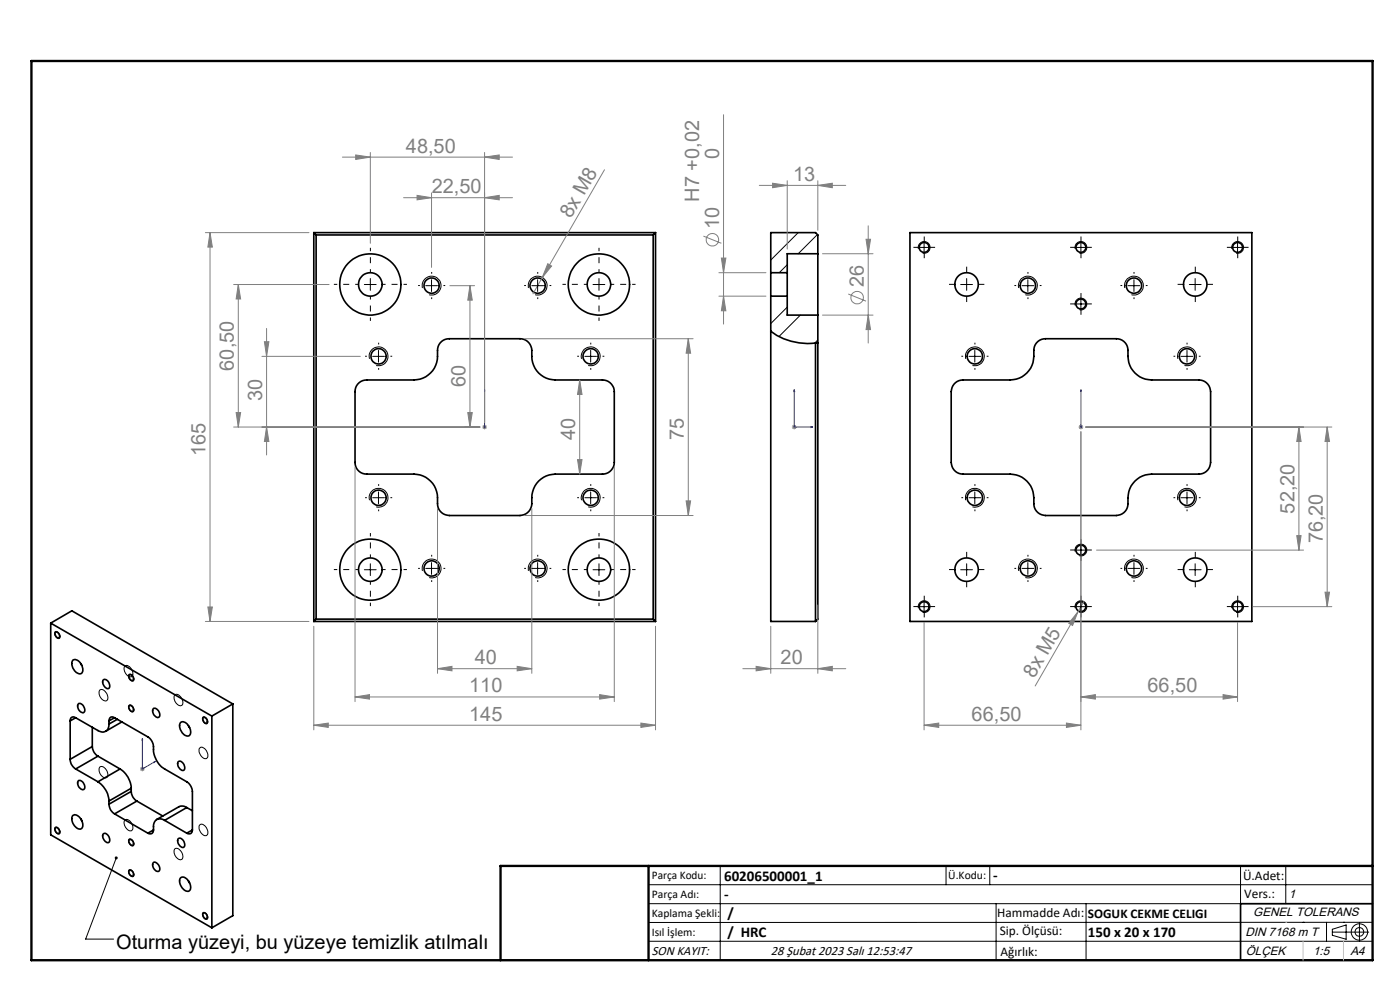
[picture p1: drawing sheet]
<svg xmlns="http://www.w3.org/2000/svg" width="297mm" height="210mm" viewBox="0 0 297 210" stroke-linecap="round" stroke-linejoin="round" font-family="sans-serif">
<g fill="none" stroke="#000" stroke-width=".35">
<path d="M66.6 49.3v82.5M66.6 49.3l.5 .5M66.6 49.3h72.5M67.1 49.8v81.5M67.1 49.8h71.5M138.6 49.8v81.5M139.1 49.3l-.5 .5M139.1 49.3v82.5M163.5 57.8v5M163.5 57.8h3.5M167 57.8v5M173.5 53.8v13"/>
<path d="M173.5 53.8v-4l-.5-.5h-9.5v8.5M173.5 53.8h-6.5v4M193 49.3h72.6v82.5h-72.6zM163.5 70.3a13.2 13.2 0 0 0 9.5 2.5M163.5 62.8v69h9.5M163.5 62.8h3.5M167 62.8v4h6.5M173 72.8v59M173.5 66.8v64.5l-.5 .5M173.5 72.7l-.5 .1M76.2 81.2l.7-.5 .9-.1h10a5.2 5.2 0 0 0 5-6.3 2.45 2.45 0 0 1 2.5-2.4h15a2.5 2.5 0 0 1 2.5 2.4 5.2 5.2 0 0 0 5 6.3h10a2.5 2.5 0 0 1 2.5 2.5v15a2.51 2.51 0 0 1-2.5 2.5h-10a5 5 0 0 0-5 5 3.2 3.2 0 0 1-1.3 3.4l-1.2 .4h-15a2.51 2.51 0 0 1-2.5-2.6 5.2 5.2 0 0 0-5-6.2h-10a2.45 2.45 0 0 1-2.5-2.5v-15l.3-1.3zM202.7 81.2l.7-.5 .9-.1h10a5.2 5.2 0 0 0 5-6.3 2.44 2.44 0 0 1 2.5-2.4h15a2.44 2.44 0 0 1 2.5 2.4 5.3 5.3 0 0 0 5 6.3h10a2.5 2.5 0 0 1 2.5 2.5v15a2.51 2.51 0 0 1-2.5 2.5h-10a5.2 5.2 0 0 0-5 6.2 2.5 2.5 0 0 1-2.5 2.6h-15a2.51 2.51 0 0 1-2.5-2.6 5.3 5.3 0 0 0-5-6.2h-10a2.5 2.5 0 0 1-2.5-2.5v-15l.3-1.3z"/>
<path d="M10.8 132.2l34.1 19.7M10.8 132.2v44.9l34.1 19.7M10.8 132.2l4.4-2.6 34.2 19.7M11.7 134.2a.71 .71 0 0 1 .8 .1 .71 .71 0 0 1 .1 .8 .61 .61 0 0 1-.7 .1 .61 .61 0 0 1-.2-.7zM66.6 131.8h72.5M67.1 131.3h71.5M67.1 131.3l-.5 .5M138.6 131.3l.5 .5M14.9 152.9v8.2M15.5 140a1.78 1.78 0 0 1 2.1 1.8 .81 .81 0 0 1-.4 1.1 .81 .81 0 0 1-1-.2 2.12 2.12 0 0 1-.7-2.7zM16.1 152.3a.7 .7 0 0 0-.9-.1 .7 .7 0 0 0-.3 .7M16.1 152.3l4.7 2.7a1.43 1.43 0 0 0 1.6 .1 1.43 1.43 0 0 0 .7-1.5"/>
<path d="M16.1 152.3l-1.2 .6M16.6 149.3a1.2 1.2 0 0 1 1.4 1.6 .6 .6 0 0 1-.6 .3 .6 .6 0 0 1-.5-.4 1.19 1.19 0 0 1-.3-1.5zM17.1 140.7l.3 .4M19.6 158.4a2.53 2.53 0 0 0 1.2 2M19.6 158.4l-4.7 2.7M19.6 154.3v4.1M21.9 144.2a1.14 1.14 0 0 1 1.2 .6 1.14 1.14 0 0 1-.1 1.3 1.35 1.35 0 0 1-1.1-1.9zM23.1 152.9v.7M24.3 152.3l7.1 4a2.96 2.96 0 0 1 1.2 3.1 5.2 5.2 0 0 0 2.3 3.7l4.7 2.7a2.65 2.65 0 0 1 1.2 2.1v8.2M24.3 152.3a.72 .72 0 0 0-.8-.2 .72 .72 0 0 0-.4 .8M24.3 152.3l-1.2 .6M24.9 152.6l-1.8 1"/>
<path d="M25.9 153.1l-3.5 2M27.4 149.8a.68 .68 0 0 1 .8 .3 .68 .68 0 0 1-.1 .8 .91 .91 0 0 1-.7-1.1zM27.4 143.1a.74 .74 0 0 1 .8 .4 .74 .74 0 0 1-.1 .9 .88 .88 0 0 1-.7-1.3zM32.5 150.3a1.21 1.21 0 0 1 1.2 .6 1.21 1.21 0 0 1 0 1.2 1.27 1.27 0 0 1-1.2-1.8zM38.2 153.3a1.2 1.2 0 0 1 1.8 .7 1.45 1.45 0 0 1 0 2.1 2.05 2.05 0 0 1-1.8-2.6zM40 153.9l.2 .4M43.1 152.3a.71 .71 0 0 1 .8 .2 .71 .71 0 0 1 .1 .7 .6 .6 0 0 1-.7 .1 .6 .6 0 0 1-.3-.7zM44.9 151.9v44.9M49.4 149.3l-4.5 2.6M49.4 149.3v44.9l-4.5 2.6M11.7 175.7a.69 .69 0 0 1 .8 .1 .69 .69 0 0 1 .1 .8 .46 .46 0 0 1-.5 .2 .46 .46 0 0 1-.3-.5zM14.9 161.1a2.37 2.37 0 0 0 1.2 2"/>
<path d="M15.5 173a1.55 1.55 0 0 1 1.9 1.3 .95 .95 0 0 1 .2 .9 .95 .95 0 0 1-.8 .7 2.11 2.11 0 0 1-1.3-2.9zM16.1 163.1l4.7 2.7M16.6 165.6a1.21 1.21 0 0 1 1.2 .6 1.21 1.21 0 0 1 0 1.3 1.27 1.27 0 0 1-1.2-1.9zM17.1 173.7l.3 .4M20.8 165.8a5.2 5.2 0 0 1 2.3 4.1M20.8 160.4l-4.7 2.7M20.8 160.4l4.7 2.7M21.9 176.9a1.1 1.1 0 0 1 1.4 1.2 .52 .52 0 0 1-.3 .6 .52 .52 0 0 1-.7-.2 1.31 1.31 0 0 1-.4-1.6zM23.1 170.6a2.53 2.53 0 0 0 1.2 2M23.1 169.9v.7M24.3 172.6l7.1 4.1M25.5 163.1a5.1 5.1 0 0 1 2.3 4.1"/>
<path d="M25.5 163.1l-4.7 2.7M27.4 178.1a.73 .73 0 0 1 .8 .4 .73 .73 0 0 1-.1 .8 .9 .9 0 0 1-.7-1.2zM27.8 167.9a2.53 2.53 0 0 0 1.2 2M27.8 167.2l-4.7 2.7M27.8 167.9l-4.7 2.7M27.8 167.2v.7M29 169.9l-4.7 2.7M29 169.9l5.5 3.2M32.6 176.1a.73 .73 0 0 1-.4 .7 .73 .73 0 0 1-.8-.1M32.6 176.1l-1.2 .6M34.9 174a1.43 1.43 0 0 0-1.6-.2 1.43 1.43 0 0 0-.7 1.6v.7M34.9 174l4.7 2.7"/>
<path d="M37.8 177.9a1.2 1.2 0 0 1 1.4 1.6 .58 .58 0 0 1-.6 .3 .58 .58 0 0 1-.5-.5 1.28 1.28 0 0 1-.3-1.4zM37.8 161.6a1.2 1.2 0 0 1 1.4 1.6 .58 .58 0 0 1-.6 .2 .58 .58 0 0 1-.5-.4 1.28 1.28 0 0 1-.3-1.4zM39.6 171.3l-.6-.3h-.8l-5 2.8M39.6 171.3l-4.7 2.7M39.6 171.3l1.2 .7M40.8 176.1a.73 .73 0 0 1-.3 .7 .73 .73 0 0 1-.9-.1M40.8 176.1l-1.2 .6M27.4 184.6a.73 .73 0 0 1 .8 .4 .73 .73 0 0 1-.1 .9 .88 .88 0 0 1-.7-1.3zM32.5 183a1.21 1.21 0 0 1 1.2 .5 1.21 1.21 0 0 1 0 1.3 1.29 1.29 0 0 1-1.2-1.8zM38.4 186.2a1.77 1.77 0 0 1 2 1.8 .79 .79 0 0 1-.3 1 .79 .79 0 0 1-1-.2 2 2 0 0 1-.7-2.6zM40 186.9l.2 .4M43.1 193.8a.71 .71 0 0 1 .8 .2 .71 .71 0 0 1 0 .9 .85 .85 0 0 1-.8-1.1z"/>
<path d="M291.2 191.7h-28v12"/>
<circle cx="196" cy="52.5" r="1.05"/>
<circle cx="229.3" cy="52.5" r="1.05"/>
<circle cx="262.6" cy="52.5" r="1.04"/>
<circle cx="78.6" cy="60.3" r="2.51"/>
<circle cx="78.6" cy="60.3" r="6.5"/>
<circle cx="80.3" cy="75.6" r="1.63"/>
<circle cx="91.5" cy="60.6" r="1.62"/>
<circle cx="114" cy="60.6" r="1.63"/>
<circle cx="125.3" cy="75.6" r="1.63"/>
<circle cx="127.1" cy="60.3" r="6.5"/>
<circle cx="127.1" cy="60.3" r="2.51"/>
<circle cx="205.1" cy="60.3" r="2.5"/>
<circle cx="206.8" cy="75.6" r="1.63"/>
<circle cx="218.1" cy="60.6" r="1.63"/>
<circle cx="229.3" cy="64.5" r="1.06"/>
<circle cx="240.6" cy="60.6" r="1.63"/>
<circle cx="251.8" cy="75.6" r="1.63"/>
<circle cx="253.6" cy="60.3" r="2.5"/>
<circle cx="80.3" cy="105.6" r="1.63"/>
<circle cx="125.3" cy="105.6" r="1.63"/>
<circle cx="206.8" cy="105.6" r="1.63"/>
<circle cx="229.3" cy="116.7" r="1.05"/>
<circle cx="251.8" cy="105.6" r="1.63"/>
<circle cx="78.6" cy="120.8" r="2.51"/>
<circle cx="78.6" cy="120.9" r="6.5"/>
<circle cx="91.5" cy="120.6" r="1.62"/>
<circle cx="114.1" cy="120.6" r="1.63"/>
<circle cx="127.1" cy="120.8" r="6.5"/>
<circle cx="127.1" cy="120.8" r="2.51"/>
<circle cx="196" cy="128.7" r="1.05"/>
<circle cx="205.1" cy="120.8" r="2.5"/>
<circle cx="218.1" cy="120.6" r="1.63"/>
<circle cx="229.3" cy="128.7" r="1.05"/>
<circle cx="240.6" cy="120.6" r="1.63"/>
<circle cx="253.6" cy="120.8" r="2.5"/>
<circle cx="262.6" cy="128.7" r="1.04"/>
</g>
<g fill="none" stroke="#000" stroke-width=".21">
<path d="M78.6 59.1v2.5M91.5 59.3v2.5M114.1 59.3v2.5M127.1 59.1v2.5M167 56.2l-1.7 1.6M169.3 49.3l-5.8 5.9M173.4 49.7l-4.1 4.1M194.8 52.5h2.5M194.8 52.8a1.26 1.26 0 0 1 1.1-1.6 1.26 1.26 0 0 1 1.4 1.4 1.26 1.26 0 0 1-1.6 1.1M196 51.3v2.4M205.1 59.1v2.5M218.1 59.3v2.5"/>
<path d="M228.1 52.5h2.4M228.1 52.8a1.25 1.25 0 0 1 1.1-1.6 1.25 1.25 0 0 1 1.4 1.4 1.25 1.25 0 0 1-1.6 1.1M229.3 51.3v2.4M240.6 59.3v2.5M253.5 59.1v2.5M261.3 52.5h2.5M261.3 52.8a1.26 1.26 0 0 1 1.1-1.6 1.26 1.26 0 0 1 1.4 1.4 1.26 1.26 0 0 1-1.6 1.1M262.5 51.3v2.4M77.3 60.4h2.5M78.4 76.1a2 2 0 0 1 1.7-2.5 2 2 0 0 1 2.2 2.2 2 2 0 0 1-2.5 1.7M79.1 75.6h2.5M80.3 74.3v2.5"/>
<path d="M89.6 61.1a1.98 1.98 0 0 1 1.8-2.5 1.98 1.98 0 0 1 2.1 2.2 1.98 1.98 0 0 1-2.4 1.7M90.3 60.6h2.5M112.1 61.1a1.99 1.99 0 0 1 1.8-2.5 1.99 1.99 0 0 1 2.1 2.2 1.99 1.99 0 0 1-2.5 1.7M112.8 60.6h2.5M123.4 76.1a2 2 0 0 1 1.7-2.5 2 2 0 0 1 2.2 2.2 2 2 0 0 1-2.5 1.7M124.1 75.6h2.4M125.3 74.3v2.5M125.8 60.4h2.5M167 65.1l-3.5 3.5M169.8 66.8l-4.6 4.6M173.5 72.1l-.7 .7M203.8 60.4h2.5"/>
<path d="M204.9 76.1a2 2 0 0 1 1.7-2.5 2 2 0 0 1 2.2 2.1 2 2 0 0 1-2.5 1.8M205.6 75.6h2.5M206.8 74.3v2.5M216.1 61.1a1.99 1.99 0 0 1 1.8-2.5 1.99 1.99 0 0 1 2.1 2.2 1.99 1.99 0 0 1-2.5 1.7M216.8 60.6h2.5M228.1 64.5h2.4M228.1 64.8a1.23 1.23 0 0 1 1.1-1.5 1.23 1.23 0 0 1 1.3 1.3 1.23 1.23 0 0 1-1.5 1.1M229.3 63.2v2.5M238.6 61.1a1.99 1.99 0 0 1 1.8-2.5 1.99 1.99 0 0 1 2.1 2.2 1.99 1.99 0 0 1-2.5 1.7M239.3 60.6h2.5M249.9 76.1a2 2 0 0 1 1.7-2.5 2 2 0 0 1 2.2 2.2 2 2 0 0 1-2.5 1.7M250.5 75.6h2.5"/>
<path d="M251.8 74.3v2.5M252.3 60.4h2.5M78.4 106.1a2 2 0 0 1 1.7-2.5 2 2 0 0 1 2.2 2.2 2 2 0 0 1-2.5 1.7M78.6 119.6v2.5M79.1 105.6h2.5M80.3 104.3v2.5M91.5 119.3v2.5M114.1 119.3v2.5M123.4 106.1a2 2 0 0 1 1.7-2.5 2 2 0 0 1 2.2 2.2 2 2 0 0 1-2.5 1.7M124.1 105.6h2.4M125.3 104.3v2.5M127.1 119.6v2.5"/>
<path d="M204.9 106.1a2 2 0 0 1 1.7-2.5 2 2 0 0 1 2.2 2.1 2 2 0 0 1-2.5 1.8M205.1 119.6v2.5M205.6 105.6h2.5M206.8 104.3v2.5M218.1 119.3v2.5M228.1 116.7h2.4M228.1 117a1.25 1.25 0 0 1 1.1-1.6 1.25 1.25 0 0 1 1.4 1.4 1.25 1.25 0 0 1-1.6 1.1M229.3 115.4v2.5M240.6 119.3v2.5M249.9 106.1a2 2 0 0 1 1.7-2.5 2 2 0 0 1 2.2 2.2 2 2 0 0 1-2.5 1.7M250.5 105.6h2.5M251.8 104.3v2.5"/>
<path d="M253.5 119.6v2.5M11.7 134a.91 .91 0 0 1 .9 .5 .91 .91 0 0 1-.1 1 1.07 1.07 0 0 1-.8-1.5zM77.3 120.9h2.5M89.6 121.1a1.99 1.99 0 0 1 1.8-2.5 1.99 1.99 0 0 1 2.2 2.2 1.99 1.99 0 0 1-2.5 1.7M90.3 120.6h2.5M112.1 121.1a2 2 0 0 1 1.8-2.5 2 2 0 0 1 2.1 2.2 2 2 0 0 1-2.5 1.7M112.8 120.6h2.5M125.8 120.9h2.5M194.8 128.7h2.5M194.8 129a1.26 1.26 0 0 1 1.1-1.6 1.26 1.26 0 0 1 1.4 1.4 1.26 1.26 0 0 1-1.6 1.1M196 127.5v2.4M203.8 120.9h2.5"/>
<path d="M216.1 121.1a2 2 0 0 1 1.8-2.5 2 2 0 0 1 2.1 2.2 2 2 0 0 1-2.5 1.7M216.8 120.6h2.5M228.1 128.7h2.4M228.1 129a1.25 1.25 0 0 1 1.1-1.6 1.25 1.25 0 0 1 1.4 1.4 1.25 1.25 0 0 1-1.6 1.1M229.3 127.5v2.4M238.6 121.1a2 2 0 0 1 1.8-2.5 2 2 0 0 1 2.1 2.2 2 2 0 0 1-2.5 1.7M239.3 120.6h2.5M252.3 120.9h2.5M261.3 128.7h2.5M261.3 129a1.26 1.26 0 0 1 1.1-1.6 1.26 1.26 0 0 1 1.4 1.4 1.26 1.26 0 0 1-1.6 1.1M262.5 127.5v2.4M21.2 146.4v-.1a1.55 1.55 0 0 1 1.7 1.9 .65 .65 0 0 1-.6 .5 .65 .65 0 0 1-.7-.4l-.6-1.1z"/>
<path d="M26.5 141.3a1.34 1.34 0 0 1 1.7 1.2 .69 .69 0 0 1-.3 1 .69 .69 0 0 1-.9-.3l-.6-.9-.1-.6zM27.4 149.6a.87 .87 0 0 1 .9 .5 .87 .87 0 0 1-.2 1 1.04 1.04 0 0 1-.7-1.5zM27.4 143a.93 .93 0 0 1 .9 .5 .93 .93 0 0 1-.1 1 .99 .99 0 0 1-.8-1.5zM37.1 147.4a1.34 1.34 0 0 1 1.7 1.4 .66 .66 0 0 1-.4 .9 .66 .66 0 0 1-.9-.4l-.6-1.1zM42.4 158.6a1.24 1.24 0 0 1 1.6 1.2 .69 .69 0 0 1 0 .9 .69 .69 0 0 1-.9 .1 1.71 1.71 0 0 1-.7-2.2zM43 152.1a.9 .9 0 0 1 .9 .5 .9 .9 0 0 1 0 1 1.08 1.08 0 0 1-.9-1.5zM11.7 175.5a.88 .88 0 0 1 .9 .4 .88 .88 0 0 1-.1 1 1.03 1.03 0 0 1-.8-1.4zM21.2 162.7a1.34 1.34 0 0 1 1.7 1.4 .66 .66 0 0 1-.4 .9 .66 .66 0 0 1-.9-.4l-.6-1.1zM26.5 173.9a1.34 1.34 0 0 1 1.7 1.3 .69 .69 0 0 1-.3 1 .69 .69 0 0 1-.9-.3l-.6-1-.1-.5zM27.4 178a.93 .93 0 0 1 .9 .5 .93 .93 0 0 1-.1 .9 1.01 1.01 0 0 1-.8-1.4zM42.3 175a1.01 1.01 0 0 1 1.6 .8l.1 .3a.69 .69 0 0 1 0 .9 .69 .69 0 0 1-.9 .1 1.81 1.81 0 0 1-.8-2.1zM24.7 182l-6.5 17.2h5.9"/>
<path d="M27.4 184.5a.93 .93 0 0 1 .9 .5 .93 .93 0 0 1-.1 1 1.01 1.01 0 0 1-.8-1.5zM37.1 180.1a1.34 1.34 0 0 1 1.7 1.4 .67 .67 0 0 1-.4 .9 .67 .67 0 0 1-.9-.4l-.6-1.1zM43 193.6a.88 .88 0 0 1 .9 .4 .88 .88 0 0 1 0 1 1.03 1.03 0 0 1-.9-1.4zM137.6 187.7h153.6M137.6 191.7h153.6M137.6 199.7h153.6M152.8 183.7v20M200.7 183.7v4M210 183.7v4M211.3 191.7v12M230.4 191.7v12M263.2 183.7v20"/>
<path d="M272.8 183.7v8M276.4 195.6h.1M281.4 195.6v4.1M282.6 197.7h7.8M282.6 197.1l3-.9v3l-3-.8zM285 195.6h.1M288.4 195.8v3.8M291.2 195.6l-153.6 .1"/>
<circle cx="288.4" cy="197.7" r="1.74"/>
<circle cx="288.4" cy="197.7" r=".93"/>
</g>
<g fill="none" stroke="#808080" stroke-width=".21">
<path d="M72.6 33.3h36.1M75.5 32.9l3.1 .4-3.1 .5zM78.6 32.3v19.3M102.8 33.3l3.1-.4v.9zM102.8 32.3v57.3M128.2 36l-13.2 22.9M153.5 24.3v44.4M161.1 39.3h18.3M163.9 38.9l3.1 .4-3.1 .5zM167 38.3v14.5M173.5 39.3l3.1-.4v.9zM173.5 38.3v10.6"/>
<path d="M43.6 49.3h21.9M44.6 49.3l.4 3.1h-.9zM44.6 49.3v82.5M85.6 41.9h23.1M88.5 41.4l3 .5-3 .5zM91.5 40.9v15.8M102.8 41.9l3.1-.5v1zM115 58.9l-1.9 3.4M116.2 55.9l.8 .5-2 2.5zM149.2 50.1l3.8 1.5M152.5 57.8h10M153 54.7h1l-.5 3.1z"/>
<path d="M174.5 53.8h10.7M183.7 50.8h1l-.5 3zM184.2 47.9v24.9M49.6 60.4h20.2M50.6 60.4v30.2M50.6 60.4l.4 3h-.9zM55.6 75.6h20.8M56.1 72.5h.9l-.4 3.1zM56.6 69.7v26.8M95.4 60.6h5.3M99.7 60.6l.5 3.1h-1zM99.7 60.6v30"/>
<path d="M111.3 71.9h35.7M146 71.9l.5 3h-.9zM146 71.9v37.5M152.5 62.8h10M153.5 62.8l.5 3.1h-1zM174.5 66.8h10.7M180 62.4l3.7 1.5M184.2 66.8l.5 3.1h-1zM49.6 90.6h52.2M50.1 87.5h.9l-.4 3.1zM56.6 90.6l.4 3.1h-.9zM75.3 99.1v49.7"/>
<path d="M99.2 87.5h1l-.5 3.1zM102.3 90.6h1M102.4 90.2l.8 .7M102.8 90.1v1M103.2 90.2l-.8 .7M122.5 97.5h1l-.5 3.1zM123 80.6l.5 3.1h-1zM123 80.6v20M130.3 99.1v49.7M168 90.6h1M168.1 90.2l.7 .7M168.5 90.1v1"/>
<path d="M168.8 90.2l-.7 .7M228.8 90.6h1M229 90.2l.7 .7M229.3 90.1v1M229.3 91.6v63.2M229.7 90.2l-.7 .7M230.3 90.6h52.2M275.6 90.6l.4 3.1h-.9zM275.6 90.6v26.1M281.6 90.6l.4 3.1h-.9zM281.6 90.6v38.1M92.8 107.8v35"/>
<path d="M111.3 109.4h35.7M112.8 107.8v35M145.6 106.2h.9l-.5 3.2zM232.6 116.7h43.9M275.1 113.6h.9l-.4 3.1zM43.6 131.8h21.9M44.1 128.8h.9l-.4 3zM66.6 132.8v22M139.1 132.8v22M163.5 132.8v10M173.5 128.3v14.5M196 132v22.8"/>
<path d="M228.7 129.8l-1.2 2.9-.8-.5zM228.7 129.8l-9.1 15.7M229.9 127.6l-1.2 2.2M262.5 132v16.8M265.9 128.7h16.6M281.1 125.6h.9l-.4 3.1zM66.6 153.8l3-.4v.9zM66.6 153.8h72.5M75.3 147.8l3.1-.5v1zM75.3 147.8h55M92.8 141.8l3.1-.5v1zM92.8 141.8h20"/>
<path d="M109.7 141.3l3.1 .5-3.1 .5zM127.2 147.3l3.1 .5-3.1 .5zM136 153.4l3.1 .4-3.1 .5zM157.6 141.8h21.8M160.4 141.3l3.1 .5-3.1 .5zM173.5 141.8l3.1-.5v1zM196 153.8l3.1-.4v.9zM196 153.8h33.3M226.2 153.4l3.1 .4-3.1 .5zM229.3 147.8l3.1-.5v1zM229.3 147.8h33.2M259.5 147.3l3 .5-3 .5z"/>
<path d="M29.7 163.1h1M29.8 162.8l.8 .7M30.2 162.6v1M30.6 162.8l-.8 .7"/>
<circle cx="151.1" cy="50.9" r="1.33"/>
<circle cx="181.8" cy="63.1" r="1.33"/>
</g>
<g fill="none" stroke="#00f" stroke-width=".21">
<path d="M102.8 90.5v.2zM102.8 82.6v.5v-.5M102.8 90.6h.1M102.8 82.6v8M168.5 82.6l.1 .5h-.2zM168.5 82.6v8h4M172 90.5l.5 .1-.5 .1zM229.3 90.5v.2zM229.3 82.6v.5v-.5M229.3 90.6h.1M229.3 82.6v8M30.2 156.7v6.4l2.8-1.6"/>
<path d="M30.2 156.7l.1 .2-.2 .1zM32.7 161.6l.3-.1-.3 .2z"/>
</g>
<g fill="none" stroke="#000" stroke-width=".21" stroke-dasharray="15.2 1.3 1.3 1.3" stroke-dashoffset="14.5" stroke-linecap="butt">
<path d="M78.6 57.8v-5.2M127.1 57.8v-5.2M76.1 60.3h-5.3M78.6 62.8v5.3M81.1 60.3h5.2M124.6 60.3h-5.3M127.1 62.8v5.3M129.6 60.3h5.2M78.6 118.3v-5.2M127.1 118.3v-5.2M76.1 120.8h-5.3M78.6 123.3v5.3"/>
<path d="M81.1 120.8h5.2M124.6 120.8h-5.3M127.1 123.3v5.3M129.6 120.8h5.2"/>
</g>
<g fill="none" stroke="#000" stroke-width=".21" stroke-dasharray="15.2 1.3 1.3 1.3" stroke-linecap="butt">
<path d="M91.6 58.1v-.4M114.1 58.1v-.4M194.8 52.5h-1M196.1 51.2v-1M196.1 53.7v1.1M197.3 52.5h1.1M205.1 57.8v-1.2M218.1 58.1v-.4M228.1 52.5h-1.1M229.3 51.2v-1M229.3 53.7v1.1M230.6 52.5h1"/>
<path d="M240.6 58.1v-.4M253.6 57.8v-1.2M261.3 52.5h-1M262.6 51.2v-1M262.6 53.7v1.1M263.8 52.5h1.1M77.8 75.6h-.3M80.3 73.1v-.4M80.3 78.1v.3M82.8 75.6h.4M89.1 60.6h-.4M91.6 63.1v.3"/>
<path d="M94.1 60.6h.4M111.6 60.6h-.4M114.1 63.1v.3M116.6 60.6h.4M122.8 75.6h-.3M125.3 73.1v-.4M125.3 78.1v.3M127.8 75.6h.4M202.6 60.3h-1.3M204.3 75.6h-.4M205.1 62.8v1.3M206.8 73.1v-.4"/>
<path d="M206.8 78.1v.3M207.6 60.3h1.2M209.3 75.6h.4M215.6 60.6h-.4M218.1 63.1v.3M220.6 60.6h.3M228.1 64.5h-1.1M229.3 63.2v-1M229.3 65.7v1.1M230.6 64.5h1M238.1 60.6h-.4M240.6 63.1v.3"/>
<path d="M243.1 60.6h.3M249.3 75.6h-.4M251.1 60.3h-1.3M251.8 73.1v-.4M251.8 78.1v.3M253.6 62.8v1.3M254.3 75.6h.4M256.1 60.3h1.2M77.8 105.6h-.3M80.3 103.1v-.4M80.3 108.1v.3M82.8 105.6h.4"/>
<path d="M91.6 118.1v-.4M114.1 118.1v-.4M122.8 105.6h-.3M125.3 103.1v-.4M125.3 108.1v.3M127.8 105.6h.4M204.3 105.6h-.4M205.1 118.3v-1.2M206.8 103.1v-.4M206.8 108.1v.3M209.3 105.6h.4M218.1 118.1v-.4"/>
<path d="M228.1 116.7h-1.1M229.3 115.4v-1M229.3 117.9v1.1M230.6 116.7h1M240.6 118.1v-.4M249.3 105.6h-.4M251.8 103.1v-.4M251.8 108.1v.3M253.6 118.3v-1.2M254.3 105.6h.4M89.1 120.6h-.4M91.6 123.1v.3"/>
<path d="M94.1 120.6h.4M111.6 120.6h-.4M114.1 123.1v.3M116.6 120.6h.4M194.8 128.7h-1M196.1 127.4v-1M196.1 129.9v1.1M197.3 128.7h1.1M202.6 120.8h-1.3M205.1 123.3v1.3M207.6 120.8h1.2M215.6 120.6h-.4"/>
<path d="M218.1 123.1v.3M220.6 120.6h.3M228.1 128.7h-1.1M229.3 127.4v-1M229.3 129.9v1.1M230.6 128.7h1M238.1 120.6h-.4M240.6 123.1v.3M243.1 120.6h.3M251.1 120.8h-1.3M253.6 123.3v1.3M256.1 120.8h1.2"/>
<path d="M261.3 128.7h-1M262.6 127.4v-1M262.6 129.9v1.1M263.8 128.7h1.1"/>
</g>
<path d="M106.2 203.7h185" fill="none" stroke="#000" stroke-width=".25"/>
<path d="M6.7 12.9h284.5v190.8h-284.5zM137.6 183.7v20M291.2 183.7h-185v20" fill="none" stroke="#000" stroke-width=".5"/>
<path d="M272.8 195.6h.1M276.4 199.7v4M285 199.7v4" fill="none" stroke="#c0c0c0" stroke-width=".21"/>
<g fill="#00f">
<path d="M102.8 90.5v.2zM102.8 82.6v.5z"/>
<path d="M172 90.5l.5 .1-.5 .1zM168.5 82.6l.1 .5h-.2z"/>
<path d="M32.7 161.6l.3-.1-.3 .2zM30.2 156.7l.1 .2-.2 .1z"/>
<path d="M229.3 90.5v.2zM229.3 82.6v.5z"/>
</g>
<g fill="#808080">
<path d="M116.2 55.9l.8 .5-2 2.5z"/>
<path d="M228.7 129.8l-1.2 2.9-.8-.5z"/>
<path d="M102.8 33.3l3.1-.4v.9zM75.5 32.9l3.1 .4-3.1 .5zM102.8 41.9l3.1-.5v1zM88.5 41.4l3 .5-3 .5zM109.7 141.3l3.1 .5-3.1 .5zM92.8 141.8l3.1-.5v1zM136 153.4l3.1 .4-3.1 .5zM66.6 153.8l3-.4v.9zM173.5 39.3l3.1-.4v.9zM163.9 38.9l3.1 .4-3.1 .5zM226.2 153.4l3.1 .4-3.1 .5zM196 153.8l3.1-.4v.9z"/>
<path d="M160.4 141.3l3.1 .5-3.1 .5zM173.5 141.8l3.1-.5v1zM229.3 147.8l3.1-.5v1zM259.5 147.3l3 .5-3 .5z"/>
<path d="M75.3 147.8l3.1-.5v1zM127.2 147.3l3.1 .5-3.1 .5z"/>
<path d="M56.6 90.6l.4 3.1h-.9zM56.1 72.5h.9l-.4 3.1zM50.1 87.5h.9l-.4 3.1zM50.6 60.4l.4 3h-.9zM99.2 87.5h1l-.5 3.1zM99.7 60.6l.5 3.1h-1z"/>
<path d="M44.1 128.8h.9l-.4 3zM44.6 49.3l.4 3.1h-.9z"/>
<path d="M122.5 97.5h1l-.5 3.1zM123 80.6l.5 3.1h-1z"/>
<path d="M146 71.9l.5 3h-.9zM145.6 106.2h.9l-.5 3.2zM153 54.7h1l-.5 3.1zM153.5 62.8l.5 3.1h-1zM183.7 50.8h1l-.5 3zM184.2 66.8l.5 3.1h-1zM275.6 90.6l.4 3.1h-.9zM275.1 113.6h.9l-.4 3.1zM281.6 90.6l.4 3.1h-.9zM281.1 125.6h.9l-.4 3.1z"/>
</g>
<path d="M24.4 181.7h.4l-.1 .3 .1-.3a.32 .32 0 0 1 .1 .5 .32 .32 0 0 1-.5 0 .32 .32 0 0 1 0-.5z" fill="#000"/>
<g font-size="4.2" fill="#808080">
<text x="86.1" y="32.4">48,50</text>
<text x="152.6" y="33.7" transform="rotate(-90 152.6 33.7)">0</text>
<text x="91.6" y="41">22,50</text>
<text x="168.2" y="38.4">13</text>
<text x="121.1" y="46.5" transform="rotate(-60 121.1 46.5)">8x M8</text>
<text x="148.3" y="42.8" transform="rotate(-90 148.3 42.8)">H7 +0,02</text>
<text x="152.6" y="48.7" transform="rotate(-90 152.6 48.7)">10</text>
<text x="183.3" y="60.9" transform="rotate(-90 183.3 60.9)">26</text>
<text x="49.6" y="78.6" transform="rotate(-90 49.6 78.6)">60,50</text>
<text x="98.8" y="82.2" transform="rotate(-90 98.8 82.2)">60</text>
<text x="55.6" y="85.1" transform="rotate(-90 55.6 85.1)">30</text>
<text x="122.1" y="93.4" transform="rotate(-90 122.1 93.4)">40</text>
<text x="145.1" y="93.4" transform="rotate(-90 145.1 93.4)">75</text>
<text x="43.6" y="96.7" transform="rotate(-90 43.6 96.7)">165</text>
<text x="274.6" y="108.9" transform="rotate(-90 274.6 108.9)">52,20</text>
<text x="280.6" y="115.3" transform="rotate(-90 280.6 115.3)">76,20</text>
<text x="100.7" y="140.9">40</text>
<text x="165.6" y="140.9">20</text>
<text x="99.5" y="146.9">110</text>
<text x="219.4" y="144" transform="rotate(-60 219.4 144)">8x M5</text>
<text x="243.4" y="146.9">66,50</text>
<text x="99.5" y="152.9">145</text>
<text x="206.1" y="152.9">66,50</text>
</g>
<text font-size="4.2" x="24.6" y="201.3">Oturma yüzeyi, bu yüzeye temizlik atılmalı</text>
<g font-size="3.2">
<text x="153.6" y="186.8">60206500001_1</text>
<text x="153.6" y="190.8">-</text>
<text x="210.7" y="186.6">-</text>
<text x="154.3" y="194.8">/</text>
<text x="154.3" y="198.8">/ HRC</text>
<text x="230.8" y="198.7">150 x 20 x 170</text>
</g>
<g font-size="2.8">
<text x="263.7" y="186.7">Ü.Adet:</text>
<text x="263.9" y="190.5">Vers.:</text>
<text x="211.5" y="194.5">Hammadde Adı:</text>
<text x="230.8" y="194.7">SOGUK CEKME CELIGI</text>
<text x="138.3" y="202.6">SON KAYIT:</text>
<text x="163.6" y="202.6">28 Şubat 2023 Salı 12:53:47</text>
<text x="212.1" y="198.4">Sip. Ölçüsü:</text>
<text x="212.2" y="202.7">Ağırlık:</text>
</g>
<g font-size="2.6">
<text x="273.4" y="190.4">1</text>
<text x="265.9" y="194.4">GENEL TOLERANS</text>
<text x="264.2" y="198.5">DIN 7168 m T</text>
<text x="264.3" y="202.6">ÖLÇEK</text>
<text x="278.5" y="202.6">1:5</text>
<text x="286.5" y="202.6">A4</text>
</g>
<g font-size="2.5">
<text x="138.3" y="186.4">Parça Kodu:</text>
<text x="138.3" y="190.5">Parça Adı:</text>
<text x="201.2" y="186.5">Ü.Kodu:</text>
<text x="138.3" y="194.5">Kaplama Şekli:</text>
<text x="138.3" y="198.6">Isıl İşlem:</text>
</g>
</svg>
